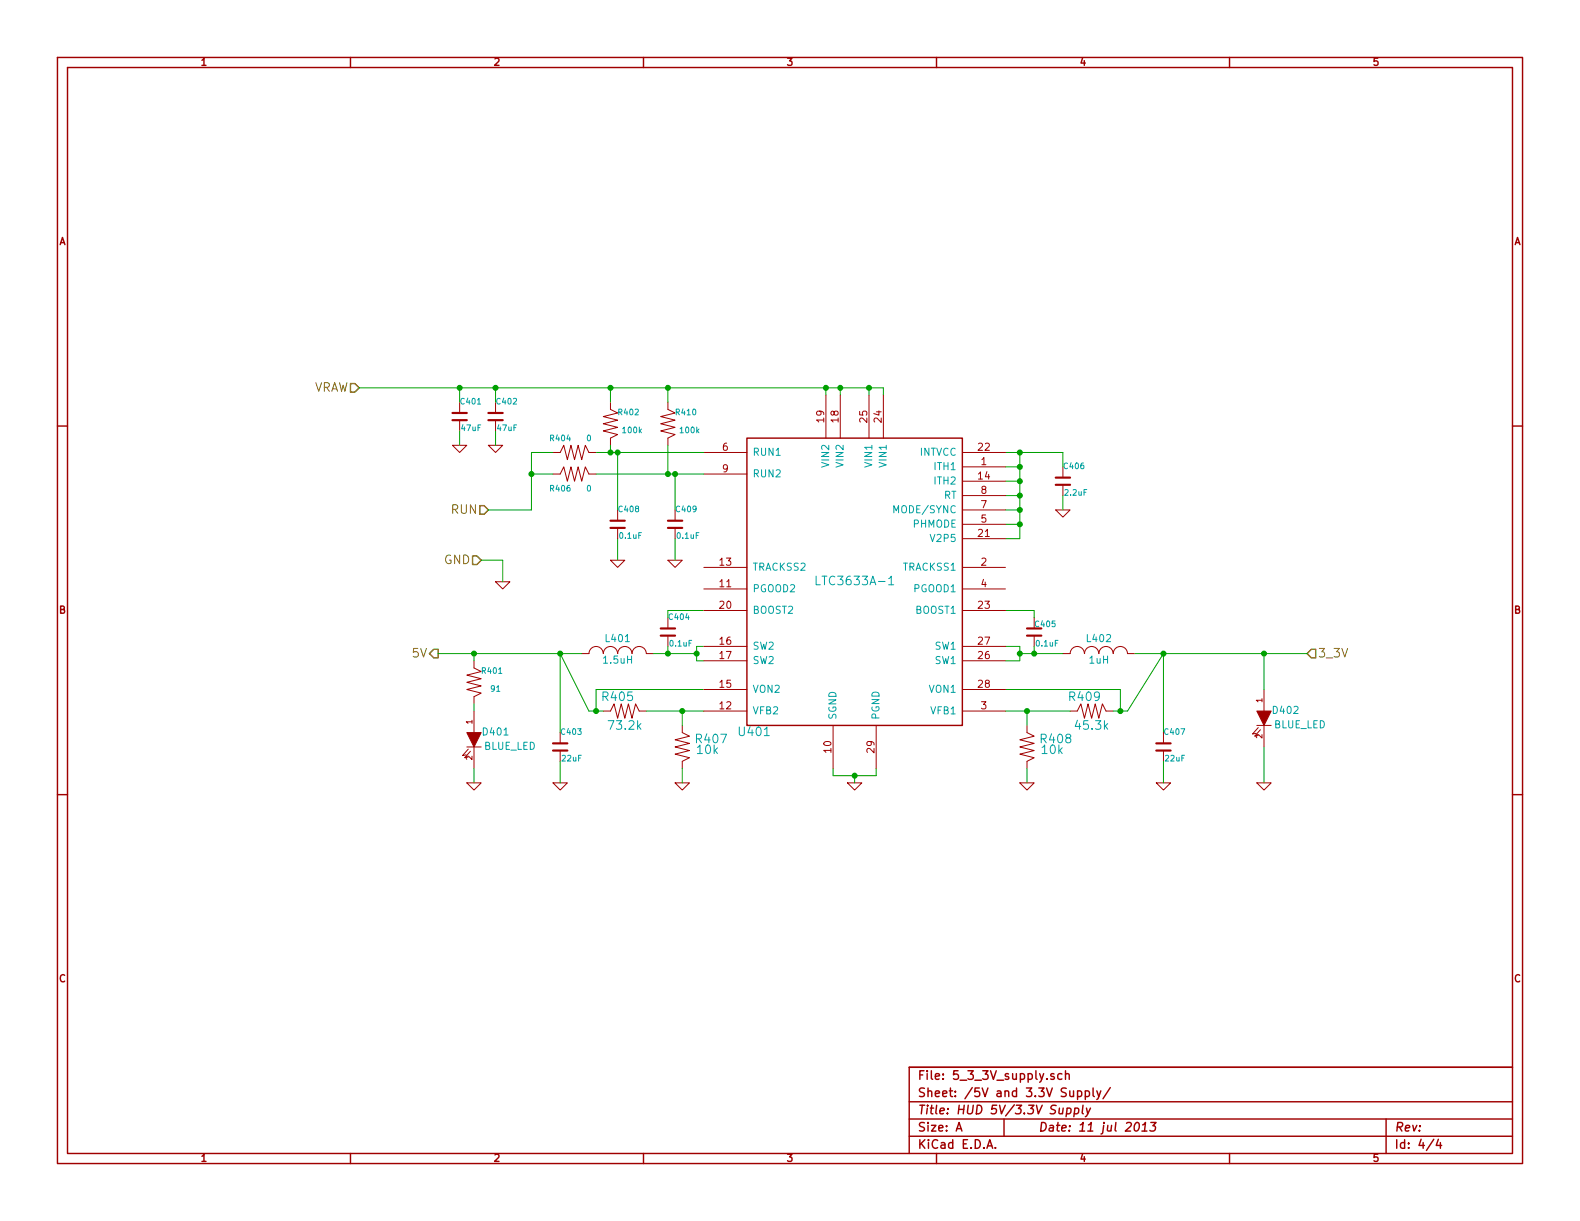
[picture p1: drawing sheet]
<svg xmlns="http://www.w3.org/2000/svg" width="279mm" height="216mm" viewBox="0 0 279 216" stroke-linecap="round" stroke-linejoin="round" font-family="sans-serif">
<g fill="none" stroke="#a00000" stroke-width=".25">
<path d="M10.2 10.2h259v195.5h-259zM11.9 11.9h255.6v192.1h-255.6zM62 10.2v1.7M113.8 10.2v1.7M165.6 10.2v1.7M217.4 10.2v1.7M10.2 75.3h1.7M132.1 77.5h38.1v50.8h-38.1zM267.5 75.3h1.7M10.2 140.5h1.7M267.5 140.5h1.7M160.8 194.8h106.7"/>
<path d="M160.8 197.9h106.7M169.1 200l.5-1.5 .5 1.5M169.2 199.6h.8M177.5 197.9v3M186.4 189.9l-.4-.1-.2 .3 .1 .2 .5 .1v.4h-.6M187.8 189.9a.48 .48 0 0 0-.7 .1v.7l.3 .2 .4-.1M188.4 190l.1-.1a.36 .36 0 0 1 .6 .2v.8M188.4 189.3v1.6M188.7 196l.5-.1 .2 .3-.1 .6-.3 .2-.4-.1M188.7 195.9l-.2 1.6M189.2 192.9v.8a.39 .39 0 0 0 .6 .1M189.8 192.9v1"/>
<path d="M190.1 196l.4-.1 .3 .3-.2 .6-.2 .2-.4-.1M190.1 195.9l-.2 1.6M190.6 193a.48 .48 0 0 1 .6 0v.8l-.2 .1-.4-.1M190.6 192.9v1.5M191.5 195.4l-.1 1.3 .2 .3M191.9 193a.48 .48 0 0 1 .7 0v.8l-.2 .1-.5-.1M191.9 192.9v1.5M192.1 195.9l.3 1.1M192.8 195.9l-.6 1.4-.3 .2M193.3 192.4v1.3l.2 .2M194 192.9l.3 1M194.7 192.9l-.5 1.4-.2 .1"/>
<path d="M196.3 192.3l-1.3 2M200.9 198.6l.3-.1a.88 .88 0 0 1-.3 1.5l-.3-.3a1.17 1.17 0 0 1 .3-1.1zM201.9 200h.9M202.1 198.9l.5-.4-.2 1.5M203.5 198.5h.9l-.5 .6h.3l.1 .3v.3l-.3 .3-.7-.1M245.1 197.9v6.1M267.5 188.7h-106.7v15.3M62 204v1.7M113.8 204v1.7M160.8 200.9h106.7M165.6 204v1.7M174.5 203l.5-1.5 .5 1.5"/>
<path d="M174.7 202.6h.7M176 202.9v.1M217.4 204v1.7M253.5 201.4l-1.3 2M254.4 201.4l-.4 1.1h.9M254.7 202v1"/>
</g>
<path d="M62 67.8h.7l.8 .8-.8 .7h-.7zM83.6 98.3h.7l.8 .8-.8 .7h-.7zM84.8 89.4h.8l.8 .8-.8 .7h-.8zM76.7 114.8h.8v1.5h-.8l-.8-.7zM231.9 114.8h.8v1.5h-.8l-.8-.7z" fill="none" stroke="#808000" stroke-width=".25"/>
<g fill="none" stroke="#a00000" stroke-width=".18">
<path d="M80 78.7h2.5l-1.2 1.3zM81.3 71.1v1.8M81.3 74.4v1.8M86.4 78.7h2.5l-1.3 1.3zM87.6 71.1v1.8M87.6 74.4v1.8M107.9 71.1v1.3l1.3 .6-2.5 .7 2.5 .6-2.5 .6 2.5 .7-2.5 .6 2.5 .6-1.3 .7v1.2M118.1 71.1v1.3l1.3 .6-2.6 .7 2.6 .6-2.6 .6 2.6 .7-2.6 .6 2.6 .6-1.3 .7v1.2M146 69.9v7.6M148.6 69.9v7.6M153.7 69.9v7.6M156.2 69.9v7.6"/>
<path d="M97.8 80h1.3l.6-1.3 .6 2.6 .7-2.6 .6 2.6 .6-2.6 .7 2.6 .6-2.6 .6 1.3h1.3M97.8 83.8h1.3l.6-1.2 .6 2.5 .7-2.5 .6 2.5 .6-2.5 .7 2.5 .6-2.5 .6 1.2h1.3M107.9 99.1h2.6l-1.3 1.2zM109.2 90.2v1.7M109.2 93.5v1.8M118.1 99.1h2.5l-1.2 1.2zM119.4 90.2v1.7M119.4 93.5v1.8M124.5 80h7.6M124.5 83.8h7.6M170.2 82.6h7.6M170.2 92.7h7.6"/>
<path d="M170.2 80h7.6M170.2 90.2h7.6M170.2 87.6h7.6M170.2 95.3h7.6M170.2 85.1h7.6M186.7 90.2h2.5l-1.2 1.2zM188 82.6v1.7M188 85.9v1.7M83.8 116.8v1.3l1.3 .6-2.6 .7 2.6 .6-2.6 .7 2.6 .6-2.6 .6 2.6 .7-1.3 .6v1.3M87.6 102.9h2.6l-1.3 1.2zM102.9 115.6h1.3a1.26 1.26 0 0 1 1.2-1.3 1.26 1.26 0 0 1 1.3 1.3M106.7 115.6a1.26 1.26 0 0 1 1.3-1.3 1.26 1.26 0 0 1 1.2 1.3 1.27 1.27 0 0 1 1.3-1.3 1.27 1.27 0 0 1 1.3 1.3"/>
<path d="M111.8 115.6a1.26 1.26 0 0 1 1.2-1.3 1.26 1.26 0 0 1 1.3 1.3h1.3M118.1 109.2v1.8M118.1 112.5v1.8M124.5 100.3h7.6M124.5 104.1h7.6M124.5 108h7.6M124.5 114.3h7.6M124.5 116.8h7.6M170.2 100.3h7.6M170.2 104.1h7.6M170.2 108h7.6M170.2 114.3h7.6"/>
<path d="M170.2 116.8h7.6M182.9 109.2v1.8M182.9 112.5v1.8M188 115.6h1.2M189.3 115.6a1.26 1.26 0 0 1 1.2-1.3 1.26 1.26 0 0 1 1.3 1.3 1.27 1.27 0 0 1 1.2-1.3 1.27 1.27 0 0 1 1.3 1.3M194.3 115.6a1.26 1.26 0 0 1 1.3-1.3 1.26 1.26 0 0 1 1.2 1.3 1.27 1.27 0 0 1 1.3-1.3 1.27 1.27 0 0 1 1.3 1.3h1.3M82.5 138.4h2.6l-1.3 1.3zM82.5 132.1h2.6M82.8 132.5l-1 1.1 .6-.1M83.2 132.8l-1 1.2 .6-.1M83.8 125.7v3.8M83.8 132.1v3.8"/>
<path d="M97.8 138.4h2.5l-1.2 1.3zM99.1 129.5v1.8M99.1 132.8v1.8M106.7 125.7h1.2l.7-1.2 .6 2.5 .7-2.5 .6 2.5 .6-2.5 .7 2.5 .6-2.5 .6 1.2h1.3M119.4 138.4h2.5l-1.3 1.3zM120.6 128.3v1.2l1.3 .7-2.5 .6 2.5 .6-2.5 .7 2.5 .6-2.5 .7 2.5 .6-1.3 .6v1.3M124.5 125.7h7.6M124.5 121.9h7.6M147.3 128.3v7.6M149.9 138.4h2.5l-1.3 1.3zM154.9 128.3v7.6M170.2 125.7h7.6"/>
<path d="M170.2 121.9h7.6M180.3 138.4h2.6l-1.3 1.3zM181.6 128.3v1.2l1.3 .7-2.6 .6 2.6 .6-2.6 .7 2.6 .6-2.6 .7 2.6 .6-1.3 .6v1.3M189.2 125.7h1.3l.6-1.2 .7 2.5 .6-2.5 .6 2.5 .7-2.5 .6 2.5 .6-2.5 .7 1.2h1.2M204.5 138.4h2.5l-1.3 1.3zM205.7 129.5v1.8M205.7 132.8v1.8M222.2 138.4h2.6l-1.3 1.3zM222.2 128.3h2.6M222.5 128.7l-1 1.1 .6-.1M222.9 129l-1 1.2 .6-.2M223.5 121.9v3.8"/>
<path d="M223.5 128.3v3.8"/>
</g>
<g fill="none" stroke="#a00000" stroke-width=".38">
<path d="M80 74.3h2.5M80 73h2.5M86.4 74.3h2.5M86.4 73h2.5M107.9 93.3h2.6M107.9 92.1h2.6M118.1 93.3h2.5M118.1 92.1h2.5M186.7 85.7h2.5M186.7 84.5h2.5M116.8 112.4h2.6M116.8 111.1h2.6"/>
<path d="M181.6 112.4h2.5M181.6 111.1h2.5M97.8 132.7h2.5M97.8 131.4h2.5M204.5 132.7h2.5M204.5 131.4h2.5"/>
</g>
<g fill="none" stroke="#00a000" stroke-width=".18">
<path d="M63.5 68.6h92.7v1.3M81.3 68.6v2.5M81.3 76.2v2.5M87.6 68.6v2.5M87.6 76.2v2.5M107.9 68.6v2.5M107.9 78.7v1.3M118.1 68.6v2.5M118.1 78.7v5.1M146 68.6v1.3M148.6 68.6v1.3M153.7 68.6v1.3"/>
<path d="M85.1 99.1h3.8v3.8M94 83.8h3.8M97.8 80h-3.8v10.2h-7.6M105.4 80h19.1M105.4 83.8h19.1M109.2 80v10.2M109.2 95.3v3.8M119.4 83.8v6.4M119.4 95.3v3.8M177.8 80h10.2v2.6M177.8 92.7h2.5M177.8 90.2h2.5"/>
<path d="M177.8 87.6h2.5M177.8 85.1h2.5M177.8 82.6h2.5M180.3 80v15.3h-2.5M188 87.6v2.6M77.5 115.6h25.4M83.8 115.6v1.2M115.6 115.6h7.6M118.1 114.3v1.3M124.5 114.3h-1.3v2.5h1.3M124.5 108h-6.4v1.2M177.8 114.3h2.5v2.5h-2.5"/>
<path d="M177.8 108h5.1v1.2M180.3 115.6h7.7M182.9 114.3v1.3M200.7 115.6h30.4M223.5 115.6v6.3M83.8 124.5v1.2M83.8 135.9v2.5M99.1 134.6v3.8M106.7 125.7h-2.6l-5-10.1v13.9M114.3 125.7h10.2M120.6 125.7v2.6M120.6 135.9v2.5"/>
<path d="M124.5 121.9h-19.1v3.8M147.3 135.9v1.3h7.6v-1.3M151.1 137.2v1.2M177.8 125.7h11.4M177.8 121.9h20.3v3.8M181.6 125.7v2.6M181.6 135.9v2.5M196.8 125.7h2.6l6.3-10.1v13.9M205.7 134.6v3.8M223.5 132.1v6.3"/>
</g>
<g fill="#00a000" stroke="#00a000" stroke-width=".25">
<circle cx="180.3" cy="80" r=".41"/>
<circle cx="180.3" cy="92.7" r=".41"/>
<circle cx="180.3" cy="90.2" r=".41"/>
<circle cx="180.3" cy="87.6" r=".41"/>
<circle cx="180.3" cy="85.1" r=".41"/>
<circle cx="180.3" cy="82.6" r=".41"/>
<circle cx="153.7" cy="68.6" r=".41"/>
<circle cx="148.6" cy="68.6" r=".41"/>
<circle cx="146" cy="68.6" r=".41"/>
<circle cx="180.3" cy="115.6" r=".41"/>
<circle cx="123.2" cy="115.6" r=".41"/>
<circle cx="182.9" cy="115.6" r=".41"/>
<circle cx="118.1" cy="115.6" r=".41"/>
<circle cx="181.6" cy="125.7" r=".41"/>
<circle cx="120.6" cy="125.7" r=".41"/>
<circle cx="99.1" cy="115.6" r=".41"/>
<circle cx="205.7" cy="115.6" r=".41"/>
<circle cx="151.1" cy="137.2" r=".41"/>
<circle cx="105.4" cy="125.7" r=".41"/>
<circle cx="198.1" cy="125.7" r=".41"/>
<circle cx="81.3" cy="68.6" r=".41"/>
<circle cx="87.6" cy="68.6" r=".41"/>
<circle cx="83.8" cy="115.6" r=".41"/>
<circle cx="223.5" cy="115.6" r=".41"/>
<circle cx="94" cy="83.8" r=".41"/>
<circle cx="107.9" cy="68.6" r=".41"/>
<circle cx="118.1" cy="68.6" r=".41"/>
<circle cx="107.9" cy="80" r=".41"/>
<circle cx="118.1" cy="83.8" r=".41"/>
<circle cx="109.2" cy="80" r=".41"/>
<circle cx="119.4" cy="83.8" r=".41"/>
</g>
<path d="M144.3 101.9v1.5h.8M157.1 102.3l.5-.4v1.5M157.1 103.4h.9" fill="none" stroke="#00a0a0" stroke-width=".18"/>
<g fill="#a00000" stroke="#a00000" stroke-width=".18">
<path d="M82.5 129.5h2.6l-1.3 2.6z"/>
<path d="M222.2 125.7h2.6l-1.3 2.6z"/>
</g>
<g font-size="2.1" fill="#808000">
<text x="55.1" y="69.3">VRAW</text>
<text x="79.8" y="90.9">RUN</text>
<text x="78.4" y="99.8">GND</text>
<text x="72.9" y="116.3">5V</text>
<text x="233.1" y="116.3">3_3V</text>
</g>
<g font-size="2.1" fill="#00a0a0">
<text x="145" y="103.6">LTC3633A-1</text>
<text x="106.7" y="124">R405</text>
<text x="189.2" y="124">R409</text>
<text x="107.8" y="129.1">73.2k</text>
<text x="123.2" y="131.5">R407</text>
<text x="130.8" y="130.2">U401</text>
<text x="184.1" y="131.5">R408</text>
<text x="190.4" y="129.1">45.3k</text>
<text x="123.3" y="133.4">10k</text>
<text x="184.3" y="133.4">10k</text>
</g>
<g font-size="2.1" fill="#a00000">
<text x="162.3" y="191">File: 5_3_3V_supply.sch</text>
<text x="162.3" y="197.1">Title: HUD 5V/3.3V Supply</text>
<text x="162.3" y="194.1">Sheet: /5V and 3.3V Supply/</text>
<text x="162.3" y="203.2">KiCad E.D.A.</text>
<text x="162.3" y="200.2">Size: A</text>
<text x="183.6" y="200.2">Date: 11 jul 2013</text>
<text x="246.6" y="200.2">Rev:</text>
<text x="246.6" y="203.2">Id: 4/4</text>
</g>
<g font-size="1.8" fill="#a00000">
<text x="35.6" y="11.7">1</text>
<text x="87.4" y="11.7">2</text>
<text x="139.2" y="11.7">3</text>
<text x="191" y="11.7">4</text>
<text x="242.8" y="11.7">5</text>
<text x="10.4" y="43.4">A</text>
<text x="267.7" y="43.4">A</text>
<text x="145.8" y="74.6" transform="rotate(-90 145.8 74.6)">19</text>
<text x="148.3" y="74.6" transform="rotate(-90 148.3 74.6)">18</text>
<text x="153.4" y="74.6" transform="rotate(-90 153.4 74.6)">25</text>
<text x="156" y="74.6" transform="rotate(-90 156 74.6)">24</text>
<text x="127.8" y="79.8">6</text>
<text x="127.8" y="83.6">9</text>
<text x="173" y="79.8">22</text>
<text x="173.5" y="82.3">1</text>
<text x="173" y="84.8">14</text>
<text x="173.5" y="89.9">7</text>
<text x="173.5" y="87.4">8</text>
<text x="173" y="95">21</text>
<text x="173.5" y="92.5">5</text>
<text x="127.3" y="100.1">13</text>
<text x="173.5" y="100.1">2</text>
<text x="127.3" y="107.7">20</text>
<text x="127.3" y="103.9">11</text>
<text x="173" y="107.7">23</text>
<text x="173.5" y="103.9">4</text>
<text x="10.4" y="108.6">B</text>
<text x="267.7" y="108.6">B</text>
<text x="127.3" y="114">16</text>
<text x="127.3" y="116.6">17</text>
<text x="173" y="116.6">26</text>
<text x="173" y="114">27</text>
<text x="127.3" y="125.5">12</text>
<text x="127.3" y="121.7">15</text>
<text x="173" y="121.7">28</text>
<text x="173.5" y="125.5">3</text>
<text x="147.1" y="133" transform="rotate(-90 147.1 133)">10</text>
<text x="154.7" y="133" transform="rotate(-90 154.7 133)">29</text>
<text x="10.4" y="173.7">C</text>
<text x="267.7" y="173.7">C</text>
<text x="35.6" y="205.5">1</text>
<text x="87.4" y="205.5">2</text>
<text x="139.2" y="205.5">3</text>
<text x="191" y="205.5">4</text>
<text x="242.8" y="205.5">5</text>
</g>
<g font-size="1.8" fill="#00a0a0">
<text x="133.1" y="80.6">RUN1</text>
<text x="146.7" y="82.4" transform="rotate(-90 146.7 82.4)">VIN2</text>
<text x="149.2" y="82.4" transform="rotate(-90 149.2 82.4)">VIN2</text>
<text x="154.3" y="82.4" transform="rotate(-90 154.3 82.4)">VIN1</text>
<text x="156.8" y="82.4" transform="rotate(-90 156.8 82.4)">VIN1</text>
<text x="162.6" y="80.6">INTVCC</text>
<text x="165.3" y="83.2">ITH1</text>
<text x="133.1" y="84.5">RUN2</text>
<text x="165.3" y="85.7">ITH2</text>
<text x="166.8" y="88.3">RT</text>
<text x="158.4" y="90.8">MODE/SYNC</text>
<text x="161.4" y="93.3">PHMODE</text>
<text x="164.8" y="95.9">V2P5</text>
<text x="133.1" y="101">TRACKSS2</text>
<text x="159.6" y="101">TRACKSS1</text>
<text x="133.1" y="104.8">PGOOD2</text>
<text x="161.6" y="104.8">PGOOD1</text>
<text x="107.2" y="113.6">L401</text>
<text x="133.1" y="108.6">BOOST2</text>
<text x="161.9" y="108.6">BOOST1</text>
<text x="192.3" y="113.6">L402</text>
<text x="106.8" y="117.4">1.5uH</text>
<text x="133.1" y="114.9">SW2</text>
<text x="133.1" y="117.5">SW2</text>
<text x="165.3" y="117.5">SW1</text>
<text x="165.3" y="114.9">SW1</text>
<text x="192.6" y="117.4">1uH</text>
<text x="133.1" y="122.6">VON2</text>
<text x="164.3" y="122.6">VON1</text>
<text x="85.5" y="130.1">D401</text>
<text x="133.1" y="126.4">VFB2</text>
<text x="148" y="127.3" transform="rotate(-90 148 127.3)">SGND</text>
<text x="155.6" y="127.3" transform="rotate(-90 155.6 127.3)">PGND</text>
<text x="164.6" y="126.4">VFB1</text>
<text x="225.2" y="128.8">BLUE_LED</text>
<text x="225.2" y="126.3">D402</text>
<text x="85.5" y="132.6">BLUE_LED</text>
</g>
<g font-size="1.4" fill="#00a0a0">
<text x="81.6" y="71.6">C401</text>
<text x="87.9" y="71.6">C402</text>
<text x="81.6" y="76.3">47uF</text>
<text x="88" y="76.3">47uF</text>
<text x="109.4" y="73.5">R402</text>
<text x="110.2" y="76.6">100k</text>
<text x="119.6" y="73.5">R410</text>
<text x="120.3" y="76.6">100k</text>
<text x="97.4" y="78.1">R404</text>
<text x="103.8" y="78.1">0</text>
<text x="188.2" y="83">C406</text>
<text x="97.4" y="86.9">R406</text>
<text x="103.8" y="86.9">0</text>
<text x="188.3" y="87.7">2.2uF</text>
<text x="109.5" y="90.6">C408</text>
<text x="109.6" y="95.3">0.1uF</text>
<text x="119.7" y="90.6">C409</text>
<text x="119.8" y="95.3">0.1uF</text>
<text x="118.4" y="109.7">C404</text>
<text x="183.2" y="110.9">C405</text>
<text x="85.3" y="119.2">R401</text>
<text x="118.5" y="114.4">0.1uF</text>
<text x="183.3" y="114.4">0.1uF</text>
<text x="86.8" y="122.4">91</text>
<text x="99.3" y="130">C403</text>
<text x="206" y="130">C407</text>
<text x="99.4" y="134.7">22uF</text>
<text x="206.1" y="134.7">22uF</text>
</g>
<g font-size="1.4" fill="#a00000">
<text x="223.3" y="124.2" transform="rotate(-90 223.3 124.2)">1</text>
<text x="83.6" y="128" transform="rotate(-90 83.6 128)">1</text>
<text x="223.3" y="130.6" transform="rotate(-90 223.3 130.6)">2</text>
<text x="83.6" y="134.4" transform="rotate(-90 83.6 134.4)">2</text>
</g>
</svg>
